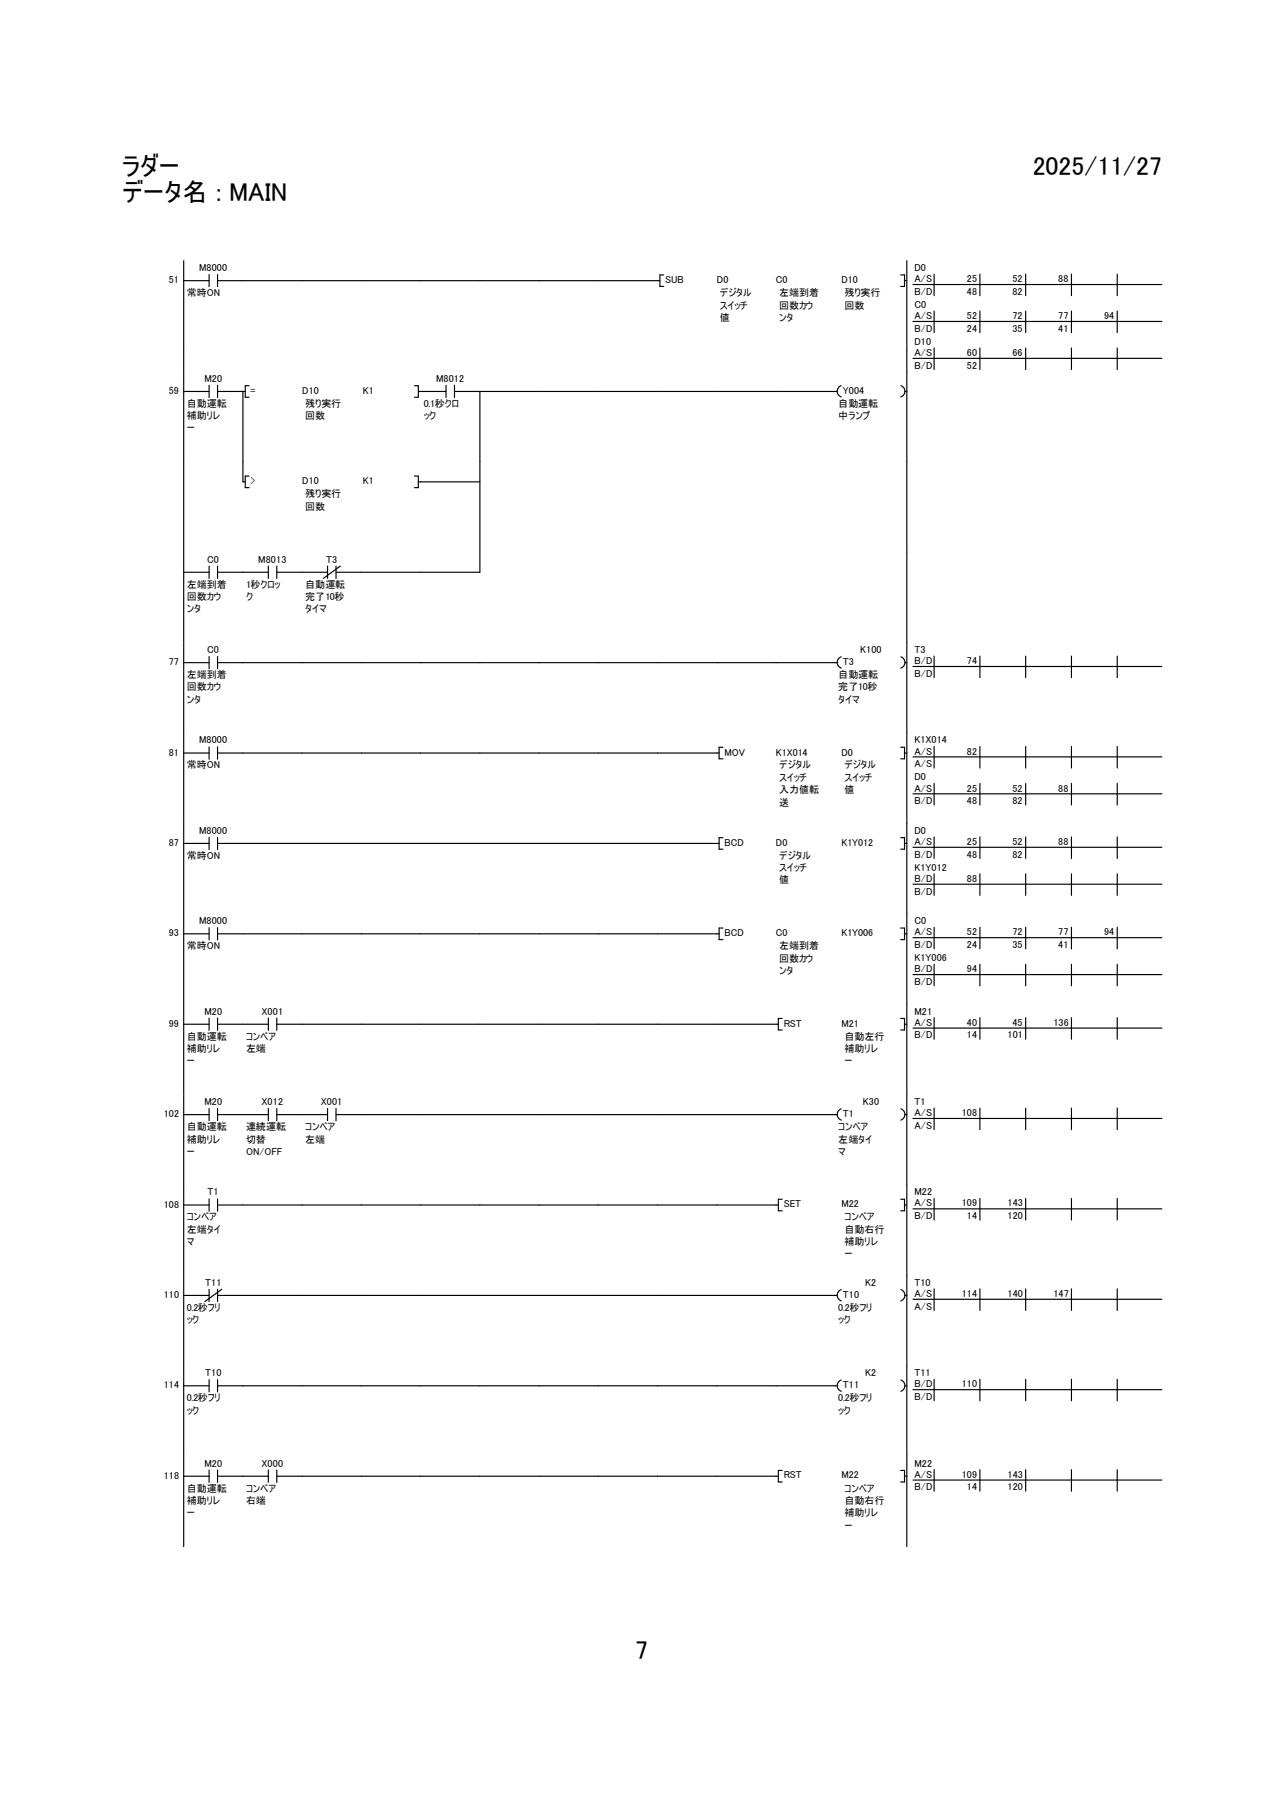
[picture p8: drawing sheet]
<svg xmlns="http://www.w3.org/2000/svg" width="210mm" height="297mm" viewBox="0 0 210 297" stroke-linecap="round" stroke-linejoin="round" font-family="sans-serif">
<path d="M20 42.6h170v220.1h-170z" fill-rule="evenodd" fill="#fff" stroke="#fff" stroke-width=".19"/>
<path d="M20 42.7h128.3v14.7h-128.3z" fill-rule="evenodd" fill="#fff"/>
<g fill="#fff">
<path d="M27.6 44.9h2.2v1.7h-2.2z"/>
<path d="M32.6 42.9h4.6v1.6h-4.6z"/>
</g>
<path d="M30 45.9h4.2M34.2 44.9v2M35.6 45.9h4.1M35.6 44.9v2" fill="none" stroke="#000" stroke-width=".19"/>
<path d="M30.6 47h5.4v1.6h-5.4z" fill="#fff"/>
<path d="M30 42.6v14.8M39.7 45.9h68.2M108.6 45h-.7v1.8h.7" fill="none" stroke="#000" stroke-width=".19"/>
<g fill="#fff">
<path d="M108.8 44.9h3.1v1.6h-3.1z"/>
<path d="M117.3 44.9h1.8v1.6h-1.8z"/>
<path d="M117.7 47h5.2v1.6h-5.2z"/>
<path d="M117.7 49.1h4.6v1.6h-4.6z"/>
<path d="M117.7 51.1h1.7v1.6h-1.7z"/>
<path d="M126.9 44.9h1.9v1.6h-1.9z"/>
<path d="M127.4 47h6.6v1.6h-6.6z"/>
<path d="M127.4 49.1h5.7v1.6h-5.7z"/>
<path d="M127.4 51.1h2.4v1.6h-2.4z"/>
<path d="M137.6 44.9h2.7v1.6h-2.7z"/>
<path d="M138.1 47h6v1.6h-6z"/>
<path d="M138.1 49.1h3.3v1.6h-3.3z"/>
</g>
<path d="M147.3 45h.6v1.8h-.6M147.9 45.9h.4M148.3 42.6v14.8" fill="none" stroke="#000" stroke-width=".19"/>
<path d="M20 57.4h116.7v3.4h-116.7z" fill-rule="evenodd" fill="#fff"/>
<path d="M136.7 57.4h11.6v3.4h-11.6z" fill="#fff"/>
<path d="M30 57.4v3.4M148.3 57.4v3.4" fill="none" stroke="#000" stroke-width=".19"/>
<g fill="#fff">
<path d="M149.4 42.6h40.6v18.1h-40.6z"/>
<path d="M149.6 42.9h1.9v1.6h-1.9z"/>
<path d="M149.6 44.7h2.8v1.7h-2.8z"/>
<path d="M158.2 44.7h2.2v1.7h-2.2z"/>
<path d="M165.6 44.7h2.2v1.7h-2.2z"/>
<path d="M173.1 44.7h2.2v1.7h-2.2z"/>
<path d="M149.6 46.8h2.9v1.6h-2.9z"/>
<path d="M158.2 46.8h2.2v1.6h-2.2z"/>
<path d="M165.6 46.8h2.2v1.6h-2.2z"/>
</g>
<path d="M149.3 46.5h40.7M152.8 44.8v3.6M160.3 44.8v3.6M167.8 44.8v3.6M175.2 44.8v3.6M182.7 44.8v3.6" fill="none" stroke="#000" stroke-width=".19"/>
<g fill="#fff">
<path d="M149.4 48.7h40.6v12h-40.6z"/>
<path d="M149.6 48.9h1.9v1.7h-1.9z"/>
<path d="M149.6 50.8h2.8v1.6h-2.8z"/>
<path d="M158.2 50.8h2.2v1.6h-2.2z"/>
<path d="M165.6 50.8h2.2v1.6h-2.2z"/>
<path d="M173.1 50.8h2.2v1.6h-2.2z"/>
<path d="M180.6 50.8h2.2v1.6h-2.2z"/>
<path d="M149.6 52.8h2.9v1.7h-2.9z"/>
<path d="M158.2 52.8h2.2v1.7h-2.2z"/>
<path d="M165.6 52.8h2.2v1.7h-2.2z"/>
<path d="M173.1 52.8h2.2v1.7h-2.2z"/>
</g>
<path d="M149.3 52.6h40.7M152.8 50.9v3.5M160.3 50.9v3.5M167.8 50.9v3.5M175.2 50.9v3.5M182.7 50.9v3.5" fill="none" stroke="#000" stroke-width=".19"/>
<g fill="#fff">
<path d="M149.4 54.7h40.6v6h-40.6z"/>
<path d="M149.6 54.9h2.7v1.7h-2.7z"/>
<path d="M149.6 56.8h2.8v1.6h-2.8z"/>
<path d="M158.2 56.8h2.2v1.6h-2.2z"/>
<path d="M165.6 56.8h2.2v1.6h-2.2z"/>
<path d="M149.6 58.9h2.9v1.6h-2.9z"/>
<path d="M158.2 58.9h2.2v1.6h-2.2z"/>
</g>
<path d="M149.3 58.6h40.7M152.8 56.9v3.5M160.3 56.9v3.5M167.8 56.9v3.5M175.2 56.9v3.5M182.7 56.9v3.5" fill="none" stroke="#000" stroke-width=".19"/>
<g fill="#fff">
<path d="M20 60.8h116.7v14.8h-116.7z" fill-rule="evenodd"/>
<path d="M136.7 60.8h11.6v14.8h-11.6zM27.6 63h2.2v1.7h-2.2z" fill-rule="evenodd"/>
</g>
<path d="M33.4 61h3v1.7h-3z" fill="#fff"/>
<path d="M30 64h4.2M34.2 63v2M35.6 64h4.1M35.6 63v2" fill="none" stroke="#000" stroke-width=".19"/>
<g fill="#fff">
<path d="M30.6 65.2h6.5v1.6h-6.5z"/>
<path d="M30.6 67.2h5.4v1.6h-5.4z"/>
<path d="M30.6 69.2h1.3v1.6h-1.3z"/>
</g>
<path d="M30 60.8v14.7M39.7 64h.4M40.7 63.1h-.6v1.9h.6" fill="none" stroke="#000" stroke-width=".19"/>
<g fill="#fff">
<path d="M41 63h.8v1.6h-.8z"/>
<path d="M49.4 63h2.7v1.6h-2.7z"/>
<path d="M49.9 65.2h5.9v1.6h-5.9z"/>
<path d="M49.9 67.2h3.3v1.6h-3.3z"/>
<path d="M59.4 63h1.7v1.6h-1.7z"/>
</g>
<path d="M39.7 64v11.5M67.8 63.1h.6v1.9h-.6M68.4 64h.4" fill="none" stroke="#000" stroke-width=".19"/>
<path d="M71.3 61h4.6v1.7h-4.6z" fill="#fff"/>
<path d="M68.8 64h4.2M73 63v2M74.3 64h4.2M74.3 63v2" fill="none" stroke="#000" stroke-width=".19"/>
<g fill="#fff">
<path d="M69.3 65.2h5.8v1.6h-5.8z"/>
<path d="M69.3 67.2h2v1.6h-2z"/>
</g>
<path d="M136.9 64h-58.4v11.5M137.6 63.1a.97 .97 0 0 0-.7 .9 .97 .97 0 0 0 .7 .9" fill="none" stroke="#000" stroke-width=".19"/>
<path d="M137.9 63h3.5v1.7h-3.5z" fill="#fff"/>
<path d="M147.4 63.1a.97 .97 0 0 1 .6 .9 .97 .97 0 0 1-.7 .9M148 64h.3" fill="none" stroke="#000" stroke-width=".19"/>
<g fill="#fff">
<path d="M137.1 65.2h6.6v1.6h-6.6z"/>
<path d="M137.1 67.2h5.2v1.6h-5.2z"/>
</g>
<path d="M148.3 60.8v14.7" fill="none" stroke="#000" stroke-width=".19"/>
<path d="M20 75.6h116.7v14.7h-116.7z" fill-rule="evenodd" fill="#fff"/>
<path d="M136.7 75.6h11.6v14.7h-11.6z" fill="#fff"/>
<path d="M30 75.5v14.8M39.7 78.8h.4M40.7 77.9h-.6v1.9h.6" fill="none" stroke="#000" stroke-width=".19"/>
<g fill="#fff">
<path d="M41 77.8h.8v1.6h-.8z"/>
<path d="M49.4 77.8h2.7v1.6h-2.7z"/>
<path d="M49.9 79.9h5.9v1.6h-5.9z"/>
<path d="M49.9 82h3.3v1.6h-3.3z"/>
<path d="M59.4 77.8h1.7v1.6h-1.7z"/>
</g>
<path d="M39.7 75.5v3.3M67.8 77.9h.6v1.9h-.6M68.4 78.8h10.1M78.5 75.5v14.8M148.3 75.5v14.8" fill="none" stroke="#000" stroke-width=".19"/>
<g fill="#fff">
<path d="M20 90.3h116.7v14.8h-116.7z" fill-rule="evenodd"/>
<path d="M136.7 90.3h11.6v14.8h-11.6zM33.9 90.6h1.9v1.6h-1.9z" fill-rule="evenodd"/>
</g>
<path d="M30 93.6h4.2M34.2 92.6v2M35.6 93.6h4.1M35.6 92.6v2" fill="none" stroke="#000" stroke-width=".19"/>
<g fill="#fff">
<path d="M30.6 94.7h6.5v1.7h-6.5z"/>
<path d="M30.6 96.7h5.6v1.6h-5.6z"/>
<path d="M30.6 98.8h2.3v1.6h-2.3z"/>
</g>
<path d="M30 90.3v14.8" fill="none" stroke="#000" stroke-width=".19"/>
<path d="M42.2 90.6h4.7v1.6h-4.7z" fill="#fff"/>
<path d="M39.7 93.6h4.2M43.9 92.6v2M45.3 93.6h4.1M45.3 92.6v2" fill="none" stroke="#000" stroke-width=".19"/>
<g fill="#fff">
<path d="M40.3 94.7h5.5v1.7h-5.5z"/>
<path d="M40.3 96.7h1.1v1.6h-1.1z"/>
<path d="M53.3 90.6h1.9v1.6h-1.9z"/>
</g>
<path d="M49.4 93.6h4.2M53.6 92.6v2M55 93.6h4.1M55 92.6v2M55.7 92.6l-2.8 2" fill="none" stroke="#000" stroke-width=".19"/>
<g fill="#fff">
<path d="M49.9 94.7h6.6v1.7h-6.6z"/>
<path d="M49.9 96.7h6.4v1.6h-6.4z"/>
<path d="M49.9 98.8h3.5v1.6h-3.5z"/>
</g>
<path d="M78.5 90.3v3.3h-19.4M148.3 90.3v14.8" fill="none" stroke="#000" stroke-width=".19"/>
<g fill="#fff">
<path d="M20 105.1h116.7v14.8h-116.7z" fill-rule="evenodd"/>
<path d="M136.7 105.1h11.6v14.8h-11.6zM27.6 107.4h2.2v1.6h-2.2z" fill-rule="evenodd"/>
</g>
<path d="M33.9 105.4h1.9v1.6h-1.9z" fill="#fff"/>
<path d="M30 108.4h4.2M34.2 107.4v2M35.6 108.4h4.1M35.6 107.4v2" fill="none" stroke="#000" stroke-width=".19"/>
<g fill="#fff">
<path d="M30.6 109.5h6.5v1.6h-6.5z"/>
<path d="M30.6 111.5h5.6v1.6h-5.6z"/>
<path d="M30.6 113.5h2.3v1.6h-2.3z"/>
</g>
<path d="M30 105.1v14.8M39.7 108.4h97.2M137.6 107.4a.97 .97 0 0 0-.7 1 .97 .97 0 0 0 .7 .9" fill="none" stroke="#000" stroke-width=".19"/>
<g fill="#fff">
<path d="M140.7 105.4h3.5v1.6h-3.5z"/>
<path d="M137.9 107.4h1.8v1.6h-1.8z"/>
</g>
<path d="M147.4 107.4a.97 .97 0 0 1 .6 1 .97 .97 0 0 1-.7 .9M148 108.4h.3" fill="none" stroke="#000" stroke-width=".19"/>
<g fill="#fff">
<path d="M137.1 109.5h6.6v1.6h-6.6z"/>
<path d="M137.1 111.5h6.5v1.6h-6.5z"/>
<path d="M137.1 113.5h3.5v1.6h-3.5z"/>
</g>
<path d="M148.3 105.1v14.8" fill="none" stroke="#000" stroke-width=".19"/>
<g fill="#fff">
<path d="M149.4 105.1h40.6v6.1h-40.6z"/>
<path d="M149.6 105.4h1.8v1.6h-1.8z"/>
<path d="M149.6 107.2h2.9v1.6h-2.9z"/>
<path d="M158.2 107.2h2.2v1.6h-2.2z"/>
<path d="M149.6 109.3h2.9v1.6h-2.9z"/>
</g>
<path d="M149.3 109h40.7M152.8 107.3v3.5M160.3 107.3v3.5M167.8 107.3v3.5M175.2 107.3v3.5M182.7 107.3v3.5" fill="none" stroke="#000" stroke-width=".19"/>
<g fill="#fff">
<path d="M20 119.9h97.3v14.8h-97.3z" fill-rule="evenodd"/>
<path d="M117.3 119.9h31v14.8h-31zM27.6 122.2h2.2v1.6h-2.2z" fill-rule="evenodd"/>
</g>
<path d="M32.6 120.1h4.6v1.7h-4.6z" fill="#fff"/>
<path d="M30 123.2h4.2M34.2 122.2v2M35.6 123.2h4.1M35.6 122.2v2" fill="none" stroke="#000" stroke-width=".19"/>
<path d="M30.6 124.3h5.4v1.6h-5.4z" fill="#fff"/>
<path d="M30 119.9v14.8M39.7 123.2h77.9M118.3 122.2h-.7v1.9h.7" fill="none" stroke="#000" stroke-width=".19"/>
<g fill="#fff">
<path d="M118.5 122.2h3.4v1.6h-3.4z"/>
<path d="M126.9 122.2h5.2v1.6h-5.2z"/>
<path d="M127.4 124.3h5.1v1.6h-5.1z"/>
<path d="M127.4 126.3h4.6v1.6h-4.6z"/>
<path d="M127.4 128.3h6.6v1.6h-6.6z"/>
<path d="M127.4 130.3h1.7v1.7h-1.7z"/>
<path d="M137.6 122.2h1.9v1.6h-1.9z"/>
<path d="M138.1 124.3h5.2v1.6h-5.2z"/>
<path d="M138.1 126.3h4.6v1.6h-4.6z"/>
<path d="M138.1 128.3h1.7v1.6h-1.7z"/>
</g>
<path d="M148.3 119.9v14.8M147.3 122.2h.6v1.9h-.6M147.9 123.2h.4" fill="none" stroke="#000" stroke-width=".19"/>
<g fill="#fff">
<path d="M149.4 119.9h40.6v12.1h-40.6z"/>
<path d="M149.6 120.1h5.3v1.7h-5.3z"/>
<path d="M149.6 122h2.8v1.6h-2.8z"/>
<path d="M158.2 122h2.2v1.6h-2.2z"/>
<path d="M149.6 124h2.8v1.7h-2.8z"/>
</g>
<path d="M149.3 123.8h40.7M152.8 122.1v3.5M160.3 122.1v3.5M167.8 122.1v3.5M175.2 122.1v3.5M182.7 122.1v3.5" fill="none" stroke="#000" stroke-width=".19"/>
<g fill="#fff">
<path d="M149.4 125.9h40.6v6.1h-40.6z"/>
<path d="M149.6 126.2h1.9v1.6h-1.9z"/>
<path d="M149.6 128h2.8v1.7h-2.8z"/>
<path d="M158.2 128h2.2v1.7h-2.2z"/>
<path d="M165.6 128h2.2v1.7h-2.2z"/>
<path d="M173.1 128h2.2v1.7h-2.2z"/>
<path d="M149.6 130.1h2.9v1.6h-2.9z"/>
<path d="M158.2 130.1h2.2v1.6h-2.2z"/>
<path d="M165.6 130.1h2.2v1.6h-2.2z"/>
</g>
<path d="M149.3 129.8h40.7M152.8 128.1v3.6M160.3 128.1v3.6M167.8 128.1v3.6M175.2 128.1v3.6M182.7 128.1v3.6" fill="none" stroke="#000" stroke-width=".19"/>
<g fill="#fff">
<path d="M20 134.7h97.3v14.8h-97.3z" fill-rule="evenodd"/>
<path d="M117.3 134.7h31v14.8h-31zM27.6 136.9h2.2v1.7h-2.2z" fill-rule="evenodd"/>
</g>
<path d="M32.6 134.9h4.6v1.7h-4.6z" fill="#fff"/>
<path d="M30 137.9h4.2M34.2 136.9v2.1M35.6 137.9h4.1M35.6 136.9v2.1" fill="none" stroke="#000" stroke-width=".19"/>
<path d="M30.6 139.1h5.4v1.6h-5.4z" fill="#fff"/>
<path d="M30 134.7v14.8M39.7 137.9h77.9M118.3 137h-.7v1.9h.7" fill="none" stroke="#000" stroke-width=".19"/>
<g fill="#fff">
<path d="M118.5 136.9h3.2v1.7h-3.2z"/>
<path d="M126.9 136.9h1.9v1.7h-1.9z"/>
<path d="M127.4 139.1h5.1v1.6h-5.1z"/>
<path d="M127.4 141.1h4.6v1.6h-4.6z"/>
<path d="M127.4 143.1h1.7v1.6h-1.7z"/>
<path d="M137.6 136.9h5.2v1.7h-5.2z"/>
</g>
<path d="M147.3 137h.6v1.9h-.6M147.9 137.9h.4M148.3 134.7v14.8" fill="none" stroke="#000" stroke-width=".19"/>
<g fill="#fff">
<path d="M149.4 134.7h40.6v12.1h-40.6z"/>
<path d="M149.6 134.9h1.9v1.7h-1.9z"/>
<path d="M149.6 136.7h2.8v1.7h-2.8z"/>
<path d="M158.2 136.7h2.2v1.7h-2.2z"/>
<path d="M165.6 136.7h2.2v1.7h-2.2z"/>
<path d="M173.1 136.7h2.2v1.7h-2.2z"/>
<path d="M149.6 138.8h2.9v1.7h-2.9z"/>
<path d="M158.2 138.8h2.2v1.7h-2.2z"/>
<path d="M165.6 138.8h2.2v1.7h-2.2z"/>
</g>
<path d="M149.3 138.6h40.7M152.8 136.9v3.5M160.3 136.9v3.5M167.8 136.9v3.5M175.2 136.9v3.5M182.7 136.9v3.5" fill="none" stroke="#000" stroke-width=".19"/>
<g fill="#fff">
<path d="M149.4 140.7h40.6v6.1h-40.6z"/>
<path d="M149.6 141h5.3v1.6h-5.3z"/>
<path d="M149.6 142.8h2.9v1.6h-2.9z"/>
<path d="M158.2 142.8h2.2v1.6h-2.2z"/>
<path d="M149.6 144.9h2.9v1.6h-2.9z"/>
</g>
<path d="M149.3 144.6h40.7M152.8 142.9v3.5M160.3 142.9v3.5M167.8 142.9v3.5M175.2 142.9v3.5M182.7 142.9v3.5" fill="none" stroke="#000" stroke-width=".19"/>
<g fill="#fff">
<path d="M20 149.5h97.3v14.8h-97.3z" fill-rule="evenodd"/>
<path d="M117.3 149.5h31v14.8h-31zM27.6 151.7h2.2v1.7h-2.2z" fill-rule="evenodd"/>
</g>
<path d="M32.6 149.7h4.6v1.6h-4.6z" fill="#fff"/>
<path d="M30 152.7h4.2M34.2 151.7v2M35.6 152.7h4.1M35.6 151.7v2" fill="none" stroke="#000" stroke-width=".19"/>
<path d="M30.6 153.9h5.4v1.6h-5.4z" fill="#fff"/>
<path d="M30 149.5v14.7M39.7 152.7h77.9M118.3 151.8h-.7v1.9h.7" fill="none" stroke="#000" stroke-width=".19"/>
<g fill="#fff">
<path d="M118.5 151.7h3.2v1.6h-3.2z"/>
<path d="M126.9 151.7h1.9v1.6h-1.9z"/>
<path d="M127.4 153.9h6.6v1.6h-6.6z"/>
<path d="M127.4 155.9h5.7v1.6h-5.7z"/>
<path d="M127.4 157.9h2.4v1.6h-2.4z"/>
<path d="M137.6 151.7h5.2v1.6h-5.2z"/>
</g>
<path d="M147.3 151.8h.6v1.9h-.6M147.9 152.7h.4M148.3 149.5v14.7" fill="none" stroke="#000" stroke-width=".19"/>
<g fill="#fff">
<path d="M149.4 149.5h40.6v12h-40.6z"/>
<path d="M149.6 149.7h1.9v1.6h-1.9z"/>
<path d="M149.6 151.6h2.8v1.6h-2.8z"/>
<path d="M158.2 151.6h2.2v1.6h-2.2z"/>
<path d="M165.6 151.6h2.2v1.6h-2.2z"/>
<path d="M173.1 151.6h2.2v1.6h-2.2z"/>
<path d="M180.6 151.6h2.2v1.6h-2.2z"/>
<path d="M149.6 153.6h2.9v1.7h-2.9z"/>
<path d="M158.2 153.6h2.2v1.7h-2.2z"/>
<path d="M165.6 153.6h2.2v1.7h-2.2z"/>
<path d="M173.1 153.6h2.2v1.7h-2.2z"/>
</g>
<path d="M149.3 153.4h40.7M152.8 151.7v3.5M160.3 151.7v3.5M167.8 151.7v3.5M175.2 151.7v3.5M182.7 151.7v3.5" fill="none" stroke="#000" stroke-width=".19"/>
<g fill="#fff">
<path d="M149.4 155.5h40.6v6h-40.6z"/>
<path d="M149.6 155.7h5.3v1.7h-5.3z"/>
<path d="M149.6 157.6h2.9v1.6h-2.9z"/>
<path d="M158.2 157.6h2.2v1.6h-2.2z"/>
<path d="M149.6 159.6h2.9v1.7h-2.9z"/>
</g>
<path d="M149.3 159.4h40.7M152.8 157.7v3.5M160.3 157.7v3.5M167.8 157.7v3.5M175.2 157.7v3.5M182.7 157.7v3.5" fill="none" stroke="#000" stroke-width=".19"/>
<path d="M20 164.3h128.3v14.7h-128.3z" fill-rule="evenodd" fill="#fff"/>
<g fill="#fff">
<path d="M27.6 166.5h2.2v1.6h-2.2z"/>
<path d="M33.4 164.5h3v1.7h-3z"/>
</g>
<path d="M30 167.5h4.2M34.2 166.5v2M35.6 167.5h4.1M35.6 166.5v2" fill="none" stroke="#000" stroke-width=".19"/>
<g fill="#fff">
<path d="M30.6 168.7h6.5v1.6h-6.5z"/>
<path d="M30.6 170.6h5.4v1.7h-5.4z"/>
<path d="M30.6 172.7h1.3v1.6h-1.3z"/>
</g>
<path d="M30 164.2v14.8" fill="none" stroke="#000" stroke-width=".19"/>
<path d="M42.8 164.5h3.5v1.7h-3.5z" fill="#fff"/>
<path d="M39.7 167.5h4.2M43.9 166.5v2M45.3 167.5h4.1M45.3 166.5v2" fill="none" stroke="#000" stroke-width=".19"/>
<g fill="#fff">
<path d="M40.3 168.7h4.8v1.6h-4.8z"/>
<path d="M40.3 170.6h3.3v1.7h-3.3z"/>
</g>
<path d="M49.4 167.5h77.9M127.9 166.6h-.6v1.9h.6" fill="none" stroke="#000" stroke-width=".19"/>
<g fill="#fff">
<path d="M128.2 166.5h2.9v1.6h-2.9z"/>
<path d="M137.6 166.5h2.9v1.6h-2.9z"/>
<path d="M138.1 168.7h6.6v1.6h-6.6z"/>
<path d="M138.1 170.6h5.5v1.7h-5.5z"/>
<path d="M138.1 172.7h1.4v1.6h-1.4z"/>
</g>
<path d="M147.3 166.6h.6v1.9h-.6M147.9 167.5h.4M148.3 164.2v14.8" fill="none" stroke="#000" stroke-width=".19"/>
<g fill="#fff">
<path d="M149.4 164.3h40.6v6h-40.6z"/>
<path d="M149.6 164.5h2.9v1.7h-2.9z"/>
<path d="M149.6 166.3h2.8v1.7h-2.8z"/>
<path d="M158.2 166.3h2.2v1.7h-2.2z"/>
<path d="M165.6 166.3h2.2v1.7h-2.2z"/>
<path d="M172.3 166.3h3v1.7h-3z"/>
<path d="M149.6 168.4h2.9v1.7h-2.9z"/>
<path d="M158.2 168.4h2.2v1.7h-2.2z"/>
<path d="M164.8 168.4h3v1.7h-3z"/>
</g>
<path d="M149.3 168.1h40.7M152.8 166.4v3.6M160.3 166.4v3.6M167.8 166.4v3.6M175.2 166.4v3.6M182.7 166.4v3.6" fill="none" stroke="#000" stroke-width=".19"/>
<g fill="#fff">
<path d="M20 179h116.7v14.8h-116.7z" fill-rule="evenodd"/>
<path d="M136.7 179h11.6v14.8h-11.6zM26.8 181.3h3v1.7h-3z" fill-rule="evenodd"/>
</g>
<path d="M33.4 179.3h3v1.6h-3z" fill="#fff"/>
<path d="M30 182.3h4.2M34.2 181.3v2M35.6 182.3h4.1M35.6 181.3v2" fill="none" stroke="#000" stroke-width=".19"/>
<g fill="#fff">
<path d="M30.6 183.4h6.5v1.6h-6.5z"/>
<path d="M30.6 185.5h5.4v1.6h-5.4z"/>
<path d="M30.6 187.5h1.3v1.6h-1.3z"/>
</g>
<path d="M30 179v14.8" fill="none" stroke="#000" stroke-width=".19"/>
<path d="M42.8 179.3h3.5v1.6h-3.5z" fill="#fff"/>
<path d="M39.7 182.3h4.2M43.9 181.3v2M45.3 182.3h4.1M45.3 181.3v2" fill="none" stroke="#000" stroke-width=".19"/>
<g fill="#fff">
<path d="M40.3 183.4h6.5v1.6h-6.5z"/>
<path d="M40.3 185.5h5.3v1.6h-5.3z"/>
<path d="M40.3 187.5h5.9v1.6h-5.9z"/>
<path d="M52.5 179.3h3.5v1.6h-3.5z"/>
</g>
<path d="M49.4 182.3h4.2M53.6 181.3v2M55 182.3h4.1M55 181.3v2" fill="none" stroke="#000" stroke-width=".19"/>
<g fill="#fff">
<path d="M49.9 183.4h4.9v1.6h-4.9z"/>
<path d="M49.9 185.5h3.3v1.6h-3.3z"/>
</g>
<path d="M59.1 182.3h77.8M137.6 181.4a.97 .97 0 0 0-.7 .9 .97 .97 0 0 0 .7 .9" fill="none" stroke="#000" stroke-width=".19"/>
<g fill="#fff">
<path d="M141.1 179.3h2.7v1.6h-2.7z"/>
<path d="M137.9 181.3h1.8v1.7h-1.8z"/>
</g>
<path d="M147.4 181.4a.97 .97 0 0 1 .6 .9 .97 .97 0 0 1-.7 .9M148 182.3h.3" fill="none" stroke="#000" stroke-width=".19"/>
<g fill="#fff">
<path d="M137.1 183.4h4.9v1.6h-4.9z"/>
<path d="M137.1 185.5h5.6v1.6h-5.6z"/>
<path d="M137.1 187.5h1.2v1.6h-1.2z"/>
</g>
<path d="M148.3 179v14.8" fill="none" stroke="#000" stroke-width=".19"/>
<g fill="#fff">
<path d="M149.4 179h40.6v6.1h-40.6z"/>
<path d="M149.6 179.3h1.8v1.6h-1.8z"/>
<path d="M149.6 181.1h2.8v1.7h-2.8z"/>
<path d="M157.3 181.1h3.1v1.7h-3.1z"/>
<path d="M149.6 183.2h2.8v1.6h-2.8z"/>
</g>
<path d="M149.3 182.9h40.7M152.8 181.2v3.6M160.3 181.2v3.6M167.8 181.2v3.6M175.2 181.2v3.6M182.7 181.2v3.6" fill="none" stroke="#000" stroke-width=".19"/>
<path d="M20 193.8h128.3v14.8h-128.3z" fill-rule="evenodd" fill="#fff"/>
<g fill="#fff">
<path d="M26.8 196.1h3v1.6h-3z"/>
<path d="M34 194.1h1.8v1.6h-1.8z"/>
</g>
<path d="M30 197.1h4.2M34.2 196.1v2M35.6 197.1h4.1M35.6 196.1v2" fill="none" stroke="#000" stroke-width=".19"/>
<g fill="#fff">
<path d="M30.6 198.2h4.8v1.6h-4.8z"/>
<path d="M30.6 200.2h5.5v1.6h-5.5z"/>
<path d="M30.6 202.2h1.2v1.6h-1.2z"/>
</g>
<path d="M30 193.8v14.8M39.7 197.1h87.6M127.9 196.1h-.6v1.9h.6" fill="none" stroke="#000" stroke-width=".19"/>
<g fill="#fff">
<path d="M128.2 196.1h2.9v1.6h-2.9z"/>
<path d="M137.6 196.1h2.9v1.6h-2.9z"/>
<path d="M138.1 198.2h4.9v1.6h-4.9z"/>
<path d="M138.1 200.2h6.6v1.6h-6.6z"/>
<path d="M138.1 202.2h5.5v1.6h-5.5z"/>
<path d="M138.1 204.3h1.4v1.6h-1.4z"/>
</g>
<path d="M147.3 196.1h.6v1.9h-.6M147.9 197.1h.4M148.3 193.8v14.8" fill="none" stroke="#000" stroke-width=".19"/>
<g fill="#fff">
<path d="M149.4 193.8h40.6v6.1h-40.6z"/>
<path d="M149.6 194.1h2.9v1.6h-2.9z"/>
<path d="M149.6 195.9h2.8v1.6h-2.8z"/>
<path d="M157.3 195.9h3.1v1.6h-3.1z"/>
<path d="M164.8 195.9h3v1.6h-3z"/>
<path d="M149.6 198h2.9v1.6h-2.9z"/>
<path d="M158.2 198h2.2v1.6h-2.2z"/>
<path d="M164.8 198h3v1.6h-3z"/>
</g>
<path d="M149.3 197.7h40.7M152.8 196v3.5M160.3 196v3.5M167.8 196v3.5M175.2 196v3.5M182.7 196v3.5" fill="none" stroke="#000" stroke-width=".19"/>
<g fill="#fff">
<path d="M20 208.6h116.7v14.8h-116.7z" fill-rule="evenodd"/>
<path d="M136.7 208.6h11.6v14.8h-11.6zM26.8 210.9h3v1.6h-3z" fill-rule="evenodd"/>
</g>
<path d="M33.6 208.8h2.6v1.7h-2.6z" fill="#fff"/>
<path d="M30 211.9h4.2M34.2 210.9v2M35.6 211.9h4.1M35.6 210.9v2M36.3 210.9l-2.8 2" fill="none" stroke="#000" stroke-width=".19"/>
<g fill="#fff">
<path d="M30.6 213h5.5v1.6h-5.5z"/>
<path d="M30.6 215h2v1.6h-2z"/>
</g>
<path d="M30 208.6v14.8M39.7 211.9h97.2M137.6 210.9a.97 .97 0 0 0-.7 .9 .97 .97 0 0 0 .7 1" fill="none" stroke="#000" stroke-width=".19"/>
<g fill="#fff">
<path d="M141.5 208.8h1.8v1.7h-1.8z"/>
<path d="M137.9 210.9h2.6v1.6h-2.6z"/>
</g>
<path d="M147.4 210.9a.97 .97 0 0 1 .6 .9 .97 .97 0 0 1-.7 1M148 211.9h.3" fill="none" stroke="#000" stroke-width=".19"/>
<g fill="#fff">
<path d="M137.1 213h5.5v1.6h-5.5z"/>
<path d="M137.1 215h2v1.6h-2z"/>
</g>
<path d="M148.3 208.6v14.8" fill="none" stroke="#000" stroke-width=".19"/>
<g fill="#fff">
<path d="M149.4 208.6h40.6v6h-40.6z"/>
<path d="M149.6 208.8h2.6v1.7h-2.6z"/>
<path d="M149.6 210.7h2.8v1.6h-2.8z"/>
<path d="M157.3 210.7h3.1v1.6h-3.1z"/>
<path d="M164.8 210.7h3v1.6h-3z"/>
<path d="M172.3 210.7h3v1.6h-3z"/>
<path d="M149.6 212.8h2.8v1.6h-2.8z"/>
</g>
<path d="M149.3 212.5h40.7M152.8 210.8v3.5M160.3 210.8v3.5M167.8 210.8v3.5M175.2 210.8v3.5M182.7 210.8v3.5" fill="none" stroke="#000" stroke-width=".19"/>
<g fill="#fff">
<path d="M20 223.4h116.7v14.8h-116.7z" fill-rule="evenodd"/>
<path d="M136.7 223.4h11.6v14.8h-11.6zM26.8 225.6h3v1.7h-3z" fill-rule="evenodd"/>
</g>
<path d="M33.6 223.6h2.6v1.7h-2.6z" fill="#fff"/>
<path d="M30 226.7h4.2M34.2 225.6v2.1M35.6 226.7h4.1M35.6 225.6v2.1" fill="none" stroke="#000" stroke-width=".19"/>
<g fill="#fff">
<path d="M30.6 227.8h5.5v1.6h-5.5z"/>
<path d="M30.6 229.8h2v1.6h-2z"/>
</g>
<path d="M30 223.4v14.8M39.7 226.7h97.2M137.6 225.7a.97 .97 0 0 0-.7 .9 .97 .97 0 0 0 .7 .9" fill="none" stroke="#000" stroke-width=".19"/>
<g fill="#fff">
<path d="M141.5 223.6h1.8v1.7h-1.8z"/>
<path d="M137.9 225.6h2.6v1.7h-2.6z"/>
</g>
<path d="M147.4 225.7a.97 .97 0 0 1 .6 .9 .97 .97 0 0 1-.7 .9M148 226.7h.3" fill="none" stroke="#000" stroke-width=".19"/>
<g fill="#fff">
<path d="M137.1 227.8h5.5v1.6h-5.5z"/>
<path d="M137.1 229.8h2v1.6h-2z"/>
</g>
<path d="M148.3 223.4v14.8" fill="none" stroke="#000" stroke-width=".19"/>
<g fill="#fff">
<path d="M149.4 223.4h40.6v6h-40.6z"/>
<path d="M149.6 223.6h2.6v1.7h-2.6z"/>
<path d="M149.6 225.5h2.9v1.6h-2.9z"/>
<path d="M157.3 225.5h3.1v1.6h-3.1z"/>
<path d="M149.6 227.5h2.9v1.7h-2.9z"/>
</g>
<path d="M149.3 227.3h40.7M152.8 225.6v3.5M160.3 225.6v3.5M167.8 225.6v3.5M175.2 225.6v3.5M182.7 225.6v3.5" fill="none" stroke="#000" stroke-width=".19"/>
<path d="M20 238.2h128.3v14.8h-128.3z" fill-rule="evenodd" fill="#fff"/>
<g fill="#fff">
<path d="M26.8 240.4h3v1.7h-3z"/>
<path d="M33.4 238.4h3v1.7h-3z"/>
</g>
<path d="M30 241.4h4.2M34.2 240.4v2M35.6 241.4h4.1M35.6 240.4v2" fill="none" stroke="#000" stroke-width=".19"/>
<g fill="#fff">
<path d="M30.6 242.6h6.5v1.6h-6.5z"/>
<path d="M30.6 244.6h5.4v1.6h-5.4z"/>
<path d="M30.6 246.6h1.3v1.6h-1.3z"/>
</g>
<path d="M30 238.2v14.7" fill="none" stroke="#000" stroke-width=".19"/>
<path d="M42.8 238.4h3.5v1.7h-3.5z" fill="#fff"/>
<path d="M39.7 241.4h4.2M43.9 240.4v2M45.3 241.4h4.1M45.3 240.4v2" fill="none" stroke="#000" stroke-width=".19"/>
<g fill="#fff">
<path d="M40.3 242.6h4.8v1.6h-4.8z"/>
<path d="M40.3 244.6h3.3v1.6h-3.3z"/>
</g>
<path d="M49.4 241.4h77.9M127.9 240.5h-.6v1.9h.6" fill="none" stroke="#000" stroke-width=".19"/>
<g fill="#fff">
<path d="M128.2 240.4h2.9v1.6h-2.9z"/>
<path d="M137.6 240.4h2.9v1.6h-2.9z"/>
<path d="M138.1 242.6h4.9v1.6h-4.9z"/>
<path d="M138.1 244.6h6.6v1.6h-6.6z"/>
<path d="M138.1 246.6h5.5v1.6h-5.5z"/>
<path d="M138.1 248.6h1.4v1.6h-1.4z"/>
</g>
<path d="M148.3 238.2v14.7M147.3 240.5h.6v1.9h-.6M147.9 241.4h.4" fill="none" stroke="#000" stroke-width=".19"/>
<g fill="#fff">
<path d="M149.4 238.2h40.6v6h-40.6z"/>
<path d="M149.6 238.4h2.9v1.7h-2.9z"/>
<path d="M149.6 240.2h2.8v1.7h-2.8z"/>
<path d="M157.3 240.2h3.1v1.7h-3.1z"/>
<path d="M164.8 240.2h3v1.7h-3z"/>
<path d="M149.6 242.3h2.9v1.7h-2.9z"/>
<path d="M158.2 242.3h2.2v1.7h-2.2z"/>
<path d="M164.8 242.3h3v1.7h-3z"/>
</g>
<path d="M149.3 242.1h40.7M152.8 240.4v3.5M160.3 240.4v3.5M167.8 240.4v3.5M175.2 240.4v3.5M182.7 240.4v3.5" fill="none" stroke="#000" stroke-width=".19"/>
<g fill="#fff">
<path d="M20 25h9.4v4.3h-9.4z"/>
<path d="M168.9 25h21.1v4.3h-21.1z"/>
<path d="M20 29.3h27v4.1h-27z"/>
<path d="M103.9 267.7h2.1v4.2h-2.1z"/>
</g>
<g font-size="4.2">
<text x="20" y="28.7">ラダー</text>
<text x="168.9" y="28.7">2025/11/27</text>
<text x="20" y="32.9">データ名 : MAIN</text>
<text x="103.9" y="271.4">7</text>
</g>
<g font-size="1.7">
<text x="27.6" y="46.4">51</text>
<text x="32.6" y="44.3">M8000</text>
<text x="149.6" y="44.3">D0</text>
<text x="149.6" y="46.1">A/S</text>
<text x="158.2" y="46.1">25</text>
<text x="165.6" y="46.1">52</text>
<text x="173.1" y="46.1">88</text>
<text x="149.6" y="48.2">B/D</text>
<text x="149.6" y="50.4">C0</text>
<text x="149.6" y="52.2">A/S</text>
<text x="158.2" y="48.2">48</text>
<text x="158.2" y="52.2">52</text>
<text x="165.6" y="48.2">82</text>
<text x="165.6" y="52.2">72</text>
<text x="173.1" y="52.2">77</text>
<text x="180.6" y="52.2">94</text>
<text x="149.6" y="54.3">B/D</text>
<text x="149.6" y="56.4">D10</text>
<text x="149.6" y="58.2">A/S</text>
<text x="158.2" y="54.3">24</text>
<text x="158.2" y="58.2">60</text>
<text x="165.6" y="54.3">35</text>
<text x="165.6" y="58.2">66</text>
<text x="173.1" y="54.3">41</text>
<text x="27.6" y="64.5">59</text>
<text x="33.4" y="62.4">M20</text>
<text x="71.3" y="62.4">M8012</text>
<text x="137.9" y="64.5">Y004</text>
<text x="149.6" y="60.3">B/D</text>
<text x="158.2" y="60.3">52</text>
<text x="33.9" y="92">C0</text>
<text x="42.2" y="92">M8013</text>
<text x="53.3" y="92">T3</text>
<text x="33.9" y="106.8">C0</text>
<text x="140.7" y="106.8">K100</text>
<text x="149.6" y="106.8">T3</text>
<text x="27.6" y="108.8">77</text>
<text x="137.9" y="108.8">T3</text>
<text x="149.6" y="108.6">B/D</text>
<text x="149.6" y="110.7">B/D</text>
<text x="158.2" y="108.6">74</text>
<text x="27.6" y="123.6">81</text>
<text x="32.6" y="121.6">M8000</text>
<text x="149.6" y="121.6">K1X014</text>
<text x="149.6" y="123.4">A/S</text>
<text x="149.6" y="125.5">A/S</text>
<text x="158.2" y="123.4">82</text>
<text x="149.6" y="127.6">D0</text>
<text x="149.6" y="129.5">A/S</text>
<text x="149.6" y="131.5">B/D</text>
<text x="158.2" y="129.5">25</text>
<text x="158.2" y="131.5">48</text>
<text x="165.6" y="129.5">52</text>
<text x="165.6" y="131.5">82</text>
<text x="173.1" y="129.5">88</text>
<text x="32.6" y="136.4">M8000</text>
<text x="149.6" y="136.4">D0</text>
<text x="27.6" y="138.4">87</text>
<text x="149.6" y="138.2">A/S</text>
<text x="149.6" y="140.3">B/D</text>
<text x="149.6" y="142.4">K1Y012</text>
<text x="158.2" y="138.2">25</text>
<text x="158.2" y="140.3">48</text>
<text x="165.6" y="138.2">52</text>
<text x="165.6" y="140.3">82</text>
<text x="173.1" y="138.2">88</text>
<text x="149.6" y="144.2">B/D</text>
<text x="149.6" y="146.3">B/D</text>
<text x="158.2" y="144.2">88</text>
<text x="27.6" y="153.2">93</text>
<text x="32.6" y="151.1">M8000</text>
<text x="149.6" y="151.1">C0</text>
<text x="149.6" y="153">A/S</text>
<text x="149.6" y="155.1">B/D</text>
<text x="158.2" y="153">52</text>
<text x="158.2" y="155.1">24</text>
<text x="165.6" y="153">72</text>
<text x="165.6" y="155.1">35</text>
<text x="173.1" y="153">77</text>
<text x="173.1" y="155.1">41</text>
<text x="180.6" y="153">94</text>
<text x="149.6" y="157.2">K1Y006</text>
<text x="149.6" y="159">B/D</text>
<text x="149.6" y="161.1">B/D</text>
<text x="158.2" y="159">94</text>
<text x="27.6" y="167.9">99</text>
<text x="33.4" y="165.9">M20</text>
<text x="42.8" y="165.9">X001</text>
<text x="149.6" y="165.9">M21</text>
<text x="149.6" y="167.8">A/S</text>
<text x="158.2" y="167.8">40</text>
<text x="165.6" y="167.8">45</text>
<text x="172.3" y="167.8">136</text>
<text x="149.6" y="169.8">B/D</text>
<text x="158.2" y="169.8">14</text>
<text x="164.8" y="169.8">101</text>
<text x="26.8" y="182.8">102</text>
<text x="33.4" y="180.7">M20</text>
<text x="42.8" y="180.7">X012</text>
<text x="52.5" y="180.7">X001</text>
<text x="137.9" y="182.8">T1</text>
<text x="141.1" y="180.7">K30</text>
<text x="149.6" y="180.7">T1</text>
<text x="149.6" y="182.5">A/S</text>
<text x="149.6" y="184.6">A/S</text>
<text x="157.3" y="182.5">108</text>
<text x="26.8" y="197.5">108</text>
<text x="34" y="195.5">T1</text>
<text x="149.6" y="195.5">M22</text>
<text x="149.6" y="197.3">A/S</text>
<text x="157.3" y="197.3">109</text>
<text x="164.8" y="197.3">143</text>
<text x="149.6" y="199.4">B/D</text>
<text x="158.2" y="199.4">14</text>
<text x="164.8" y="199.4">120</text>
<text x="26.8" y="212.3">110</text>
<text x="33.6" y="210.3">T11</text>
<text x="137.9" y="212.3">T10</text>
<text x="141.5" y="210.3">K2</text>
<text x="149.6" y="210.3">T10</text>
<text x="149.6" y="212.1">A/S</text>
<text x="149.6" y="214.2">A/S</text>
<text x="157.3" y="212.1">114</text>
<text x="164.8" y="212.1">140</text>
<text x="172.3" y="212.1">147</text>
<text x="26.8" y="227.1">114</text>
<text x="33.6" y="225.1">T10</text>
<text x="137.9" y="227.1">T11</text>
<text x="141.5" y="225.1">K2</text>
<text x="149.6" y="225.1">T11</text>
<text x="149.6" y="226.9">B/D</text>
<text x="157.3" y="226.9">110</text>
<text x="149.6" y="229">B/D</text>
<text x="33.4" y="239.9">M20</text>
<text x="42.8" y="239.9">X000</text>
<text x="149.6" y="239.9">M22</text>
<text x="26.8" y="241.9">118</text>
<text x="149.6" y="241.7">A/S</text>
<text x="149.6" y="243.8">B/D</text>
<text x="157.3" y="241.7">109</text>
<text x="158.2" y="243.8">14</text>
<text x="164.8" y="241.7">143</text>
<text x="164.8" y="243.8">120</text>
</g>
<g font-size="1.6">
<text x="108.8" y="46.3">SUB</text>
<text x="117.3" y="46.3">D0</text>
<text x="126.9" y="46.3">C0</text>
<text x="137.6" y="46.3">D10</text>
<text x="30.6" y="48.4">常時ON</text>
<text x="117.7" y="48.4">デジタル</text>
<text x="117.7" y="50.5">スイッチ</text>
<text x="117.7" y="52.5">値</text>
<text x="127.4" y="48.4">左端到着</text>
<text x="127.4" y="50.5">回数カウ</text>
<text x="127.4" y="52.5">ンタ</text>
<text x="138.1" y="48.4">残り実行</text>
<text x="138.1" y="50.5">回数</text>
<text x="41" y="64.4">=</text>
<text x="49.4" y="64.4">D10</text>
<text x="59.4" y="64.4">K1</text>
<text x="30.6" y="66.5">自動運転</text>
<text x="30.6" y="68.6">補助リレ</text>
<text x="30.6" y="70.6">ー</text>
<text x="49.9" y="66.5">残り実行</text>
<text x="49.9" y="68.6">回数</text>
<text x="69.3" y="66.5">0.1秒クロ</text>
<text x="69.3" y="68.6">ック</text>
<text x="137.1" y="66.5">自動運転</text>
<text x="137.1" y="68.6">中ランプ</text>
<text x="41" y="79.2">&gt;</text>
<text x="49.4" y="79.2">D10</text>
<text x="49.9" y="81.3">残り実行</text>
<text x="49.9" y="83.4">回数</text>
<text x="59.4" y="79.2">K1</text>
<text x="30.6" y="96.1">左端到着</text>
<text x="30.6" y="98.1">回数カウ</text>
<text x="30.6" y="100.2">ンタ</text>
<text x="40.3" y="96.1">1秒クロッ</text>
<text x="40.3" y="98.1">ク</text>
<text x="49.9" y="96.1">自動運転</text>
<text x="49.9" y="98.1">完了10秒</text>
<text x="49.9" y="100.2">タイマ</text>
<text x="30.6" y="110.9">左端到着</text>
<text x="30.6" y="112.9">回数カウ</text>
<text x="137.1" y="110.9">自動運転</text>
<text x="137.1" y="112.9">完了10秒</text>
<text x="30.6" y="114.9">ンタ</text>
<text x="137.1" y="114.9">タイマ</text>
<text x="30.6" y="125.7">常時ON</text>
<text x="118.5" y="123.6">MOV</text>
<text x="126.9" y="123.6">K1X014</text>
<text x="127.4" y="125.7">デジタル</text>
<text x="137.6" y="123.6">D0</text>
<text x="138.1" y="125.7">デジタル</text>
<text x="127.4" y="127.7">スイッチ</text>
<text x="127.4" y="129.7">入力値転</text>
<text x="127.4" y="131.7">送</text>
<text x="138.1" y="127.7">スイッチ</text>
<text x="138.1" y="129.7">値</text>
<text x="30.6" y="140.5">常時ON</text>
<text x="118.5" y="138.3">BCD</text>
<text x="126.9" y="138.3">D0</text>
<text x="127.4" y="140.5">デジタル</text>
<text x="127.4" y="142.5">スイッチ</text>
<text x="137.6" y="138.3">K1Y012</text>
<text x="127.4" y="144.5">値</text>
<text x="30.6" y="155.3">常時ON</text>
<text x="118.5" y="153.1">BCD</text>
<text x="126.9" y="153.1">C0</text>
<text x="127.4" y="155.3">左端到着</text>
<text x="137.6" y="153.1">K1Y006</text>
<text x="127.4" y="157.3">回数カウ</text>
<text x="127.4" y="159.3">ンタ</text>
<text x="128.2" y="167.9">RST</text>
<text x="137.6" y="167.9">M21</text>
<text x="30.6" y="170.1">自動運転</text>
<text x="30.6" y="172">補助リレ</text>
<text x="40.3" y="170.1">コンベア</text>
<text x="40.3" y="172">左端</text>
<text x="138.1" y="170.1">自動左行</text>
<text x="138.1" y="172">補助リレ</text>
<text x="30.6" y="174.1">ー</text>
<text x="138.1" y="174.1">ー</text>
<text x="30.6" y="184.8">自動運転</text>
<text x="40.3" y="184.8">連続運転</text>
<text x="49.9" y="184.8">コンベア</text>
<text x="137.1" y="184.8">コンベア</text>
<text x="30.6" y="186.9">補助リレ</text>
<text x="30.6" y="188.8">ー</text>
<text x="40.3" y="186.9">切替</text>
<text x="40.3" y="188.8">ON/OFF</text>
<text x="49.9" y="186.9">左端</text>
<text x="137.1" y="186.9">左端タイ</text>
<text x="137.1" y="188.8">マ</text>
<text x="128.2" y="197.5">SET</text>
<text x="137.6" y="197.5">M22</text>
<text x="30.6" y="199.6">コンベア</text>
<text x="30.6" y="201.6">左端タイ</text>
<text x="30.6" y="203.6">マ</text>
<text x="138.1" y="199.6">コンベア</text>
<text x="138.1" y="201.6">自動右行</text>
<text x="138.1" y="203.6">補助リレ</text>
<text x="138.1" y="205.7">ー</text>
<text x="30.6" y="214.4">0.2秒フリ</text>
<text x="137.1" y="214.4">0.2秒フリ</text>
<text x="30.6" y="216.4">ック</text>
<text x="137.1" y="216.4">ック</text>
<text x="30.6" y="229.2">0.2秒フリ</text>
<text x="30.6" y="231.2">ック</text>
<text x="137.1" y="229.2">0.2秒フリ</text>
<text x="137.1" y="231.2">ック</text>
<text x="30.6" y="244">自動運転</text>
<text x="30.6" y="246">補助リレ</text>
<text x="40.3" y="244">コンベア</text>
<text x="40.3" y="246">右端</text>
<text x="128.2" y="241.8">RST</text>
<text x="137.6" y="241.8">M22</text>
<text x="138.1" y="244">コンベア</text>
<text x="138.1" y="246">自動右行</text>
<text x="30.6" y="248">ー</text>
<text x="138.1" y="248">補助リレ</text>
<text x="138.1" y="250">ー</text>
</g>
</svg>
